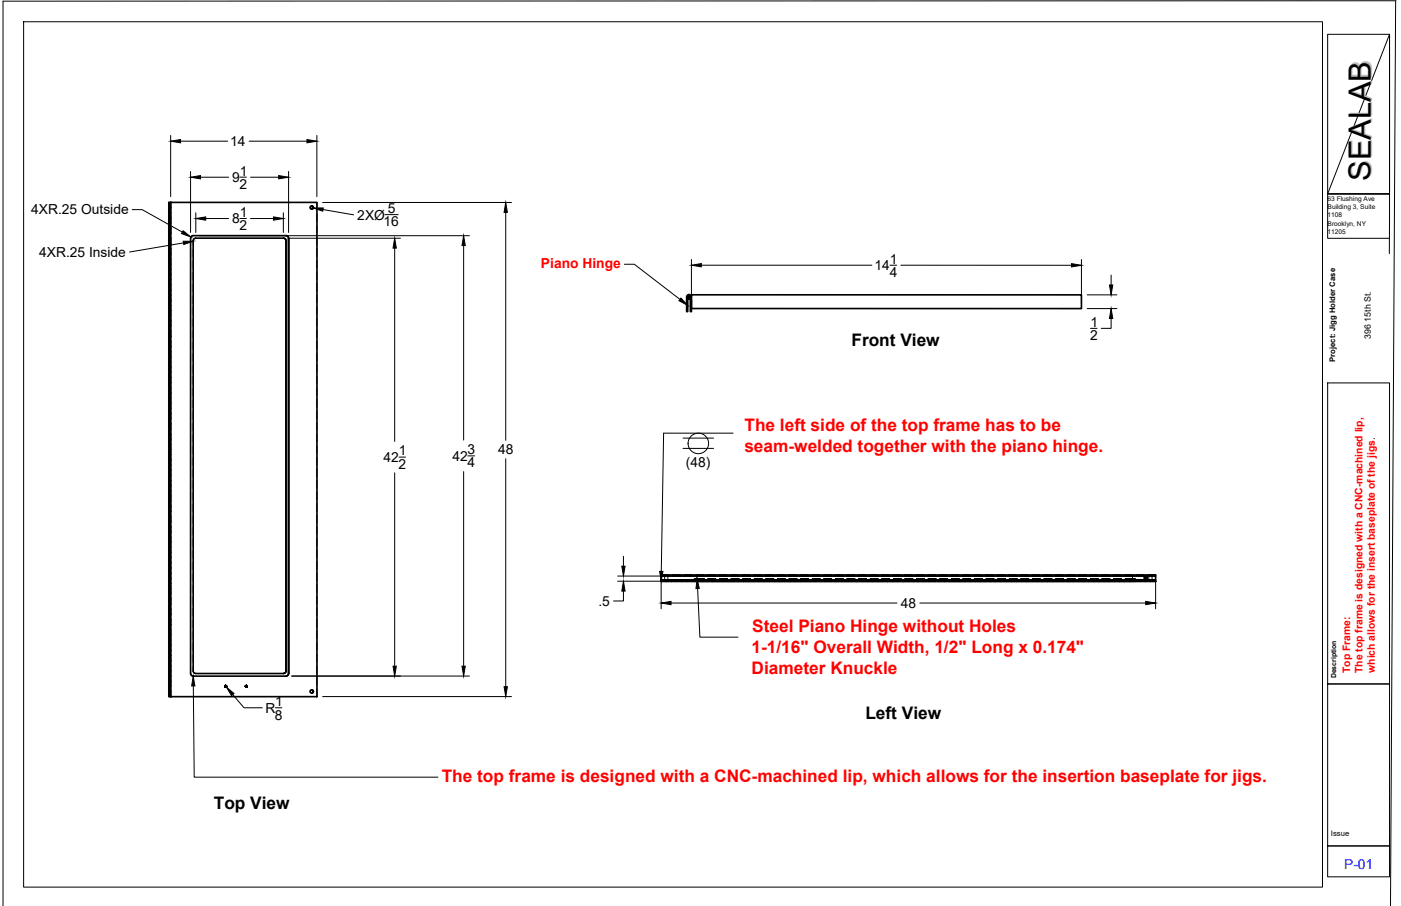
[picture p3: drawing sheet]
<svg xmlns="http://www.w3.org/2000/svg" width="432mm" height="279mm" viewBox="0 0 432 279" stroke-linecap="round" stroke-linejoin="round" font-family="sans-serif">
<!-- layer: Hidden -->
<g fill="none" stroke="#000" stroke-width=".31">
<path d="M52.2 64v3.2M52.2 62.4h.3M52.2 62.4v152.4M52.2 62.4h.1M52.2 64v1.6M52.2 67.2v1.6M52.2 70.4v1.5M52.2 73.5v1.6M52.2 76.7v1.6M52.2 79.9v1.6M52.4 65.6v1.6M52.4 68.8v1.6"/>
<path d="M52.4 71.9v1.6M52.4 75.1v1.6M52.4 78.3v1.6M52.5 62.4v1.6M52.5 62.4v152.4M52.5 62.4l-.1 1.6M52.6 62.4h.1M52.6 62.4v3.2M52.6 66v2.8M52.6 69.6v2.3M52.6 73.1v2.4M52.6 76.7v2.4"/>
<path d="M52.6 79.9v2.8M58.7 76.9v2.4M59.5 72.7l-.7 .5-.1 2.5M59.5 76.9v2.3M60.3 73.4l-.7 .6-.1 1.7M96.1 63.5a.5 .5 0 0 0-.5 .5 .5 .5 0 0 0 .5 .5M96.1 64.5h.1M96.1 63.5h.1M97.7 62.4v2.4M97.7 66v2.4M97.7 69.6v2.3M97.7 73.1v2.4"/>
<path d="M97.7 76.7v2.4M52.2 83.1v1.5M52.2 86.2v1.6M52.2 89.4v1.6M52.2 92.6v1.6M52.2 95.8v1.5M52.2 98.9v1.6M52.4 81.5v1.6M52.4 84.6v1.6M52.4 87.8v1.6M52.4 91v1.6M52.4 94.2v1.6"/>
<path d="M52.4 97.3v1.6M52.6 83.1v11.1M52.6 94.6v2.7M52.6 98.1v2.4M58.7 80.5v2.3M58.7 84v2.4M58.7 87.6v2.4M58.7 91.2v2.4M58.7 94.7v2.4M58.7 98.3v2.4M59.5 80.5v2.3M59.5 84v2.4"/>
<path d="M59.5 87.6v2.4M59.5 91.2v2.4M59.5 94.7v2.4M59.5 98.3v2.4M97.7 80.3v2.4M97.7 83.9v2.3M97.7 87.4v2.4M97.7 91v2.4M97.7 94.6v2.4M97.7 98.1v2.4M52.2 102.1v1.6M52.2 105.3v1.6"/>
<path d="M52.2 108.5v1.5M52.2 111.6v1.6M52.2 114.8v1.6M52.2 118v1.6M52.4 100.5v1.6M52.4 103.7v1.6M52.4 106.9v1.6M52.4 110v1.6M52.4 113.2v1.6M52.4 116.4v1.6M52.4 119.6v1.6M52.6 101.7v2.4"/>
<path d="M52.6 105.3v2.4M52.6 108.5v2.8M52.6 111.6v11.1M58.7 101.9v2.4M58.7 105.5v2.3M58.7 109v2.4M58.7 112.6v2.4M58.7 116.2v2.4M58.7 119.7v2.4M59.5 101.9v2.4M59.5 105.5v2.3M59.5 109v2.4"/>
<path d="M59.5 112.6v2.4M59.5 116.2v2.4M59.5 119.7v2.4M97.7 101.7v2.4M97.7 105.3v2.4M97.7 108.9v2.4M97.7 112.4v2.4M97.7 116v2.4M97.7 119.6v2.4M52.2 121.2v1.5M52.2 124.3v1.6M52.2 127.5v1.6"/>
<path d="M52.2 130.7v1.6M52.2 133.9v1.5M52.2 137v1.6M52.4 122.7v1.6M52.4 125.9v1.6M52.4 129.1v1.6M52.4 132.3v1.6M52.4 135.4v1.6M52.4 138.6v1.6M52.6 123.1v2.8M52.6 126.7v2.4M52.6 130.3v2.4"/>
<path d="M52.6 133.9v2.3M52.6 137v2.8M58.7 123.3v2.4M58.7 126.9v2.4M58.7 130.5v2.3M58.7 134v2.4M58.7 137.6v2.4M59.5 123.3v2.4M59.5 126.9v2.4M59.5 130.5v2.3M59.5 134v2.4M59.5 137.6v2.4"/>
<path d="M97.7 123.1v2.4M97.7 126.7v2.4M97.7 130.3v2.4M97.7 133.9v2.3M97.7 137.4v2.4M52.2 140.2v1.6M52.2 143.4v1.6M52.2 146.6v1.6M52.2 149.8v1.5M52.2 152.9v1.6M52.2 156.1v1.6M52.2 159.3v1.6"/>
<path d="M52.4 141.8v1.6M52.4 145v1.6M52.4 148.2v1.6M52.4 151.3v1.6M52.4 154.5v1.6M52.4 157.7v1.6M52.6 140.2v11.1M52.6 151.7v2.8M52.6 155.3v2.4M52.6 158.9v2.3M58.7 141.2v2.4M58.7 144.8v2.3"/>
<path d="M58.7 148.3v2.4M58.7 151.9v2.4M58.7 155.5v2.4M58.7 159v2.4M59.5 141.2v2.4M59.5 144.8v2.3M59.5 148.3v2.4M59.5 151.9v2.4M59.5 155.5v2.3M59.5 159v2.4M97.7 141v2.4M97.7 144.6v2.4"/>
<path d="M97.7 148.2v2.3M97.7 151.7v2.4M97.7 155.3v2.4M97.7 158.9v2.3M52.2 162.5v1.5M52.2 165.6v1.6M52.2 168.8v1.6M52.2 172v1.6M52.2 175.2v1.5M52.2 178.3v1.6M52.4 160.9v1.6M52.4 164v1.6"/>
<path d="M52.4 167.2v1.6M52.4 170.4v1.6M52.4 173.6v1.6M52.4 176.7v1.6M52.4 179.9v1.6M52.6 162.5v2.3M52.6 165.6v2.8M52.6 168.8v11.1M58.7 162.6v2.4M58.7 166.2v2.4M58.7 169.8v2.3M58.7 173.3v2.4"/>
<path d="M58.7 176.9v2.4M59.5 162.6v2.4M59.5 166.2v2.4M59.5 169.8v2.3M59.5 173.3v2.4M59.5 176.9v2.4M97.7 162.5v2.3M97.7 166v2.4M97.7 169.6v2.4M97.7 173.2v2.3M97.7 176.7v2.4M203.8 178.7h152.4h-1.6v.6"/>
<path d="M203.8 178.9v.3h152.4M203.8 177.7h2.3M203.8 178.9h152.4M203.8 177.3h2.3M204.9 177.7h.9zM204.9 177.7v1.5M205.3 179.3v-.6h1.6v.6M205.8 177.7v1.5M207.3 177.7h2.4M207.3 177.3h2.4M208.5 179.3v-.6h1.6v.6M210.9 177.7h2.4"/>
<path d="M210.9 177.3h2.4M211.7 179.3v-.6h1.6v.6M214 178.5h3zM214 178.5v.7M214.5 177.3h2.4M214.8 178.5h.8zM214.8 177.7h.8h-.8v.8M214.9 179.3v-.6h1.6v.6M217 177.7h-2.5M218 179.3v-.6h1.6v.6M218 177.3h2.4M218.2 178.5h2.4"/>
<path d="M220.6 177.7h-2.6M221.2 179.3v-.6h1.6v.6M221.6 177.3h2.4M221.8 178.5h2.4M224.2 177.7h-2.6M224.4 179.3v-.6h1.6v.6M225.2 177.3h2.4M225.3 178.5h2.4M227.6 179.3v-.6h1.6v.6M227.7 177.7h-2.5M228.7 177.3h2.4M228.9 178.5h2.4"/>
<path d="M230.7 179.3v-.6h1.6v.6M231.3 177.7h-2.6M232.3 177.3h2.4M232.5 178.5h2.4M233.9 179.3v-.6h1.6v.6M234.9 177.7h-2.6M235.9 177.3h2.4M236.1 178.5h2.4M237.1 179.3v-.6h1.6v.6M238.4 177.7h-2.5M239.5 177.3h2.4M239.6 178.5h2.4"/>
<path d="M240.3 179.3v-.6h1.6v.6M242 177.7h-2.5M243.1 177.3h2.3M243.2 178.5h2.4M243.4 179.3v-.6h1.6v.6M245.6 177.7h-2.5M246.6 179.3v-.6h1.6v.6M246.6 177.3h2.4M246.8 178.5h2.4M249.2 177.7h-2.6M249.8 179.3v-.6h1.6v.6M250.2 177.3h2.4"/>
<path d="M250.4 178.5h2.4M252.7 177.7h-2.5M253 179.3v-.6h1.6v.6M253.8 177.3h2.3M253.9 178.5h2.4M256.1 179.3v-.6h1.6v.6M256.3 177.7h-2.5M257.3 177.3h2.4M257.5 178.5h2.4M259.3 179.3v-.6h1.6v.6M259.9 177.7h-2.6M260.9 177.3h2.4"/>
<path d="M261.1 178.5h2.4M262.5 179.3v-.6h1.6v.6M263.5 177.7h-2.6M264.5 177.3h2.4M264.6 178.5h2.4M265.7 179.3v-.6h1.6v.6M267 177.7h-2.5M268.1 177.3h2.3M268.2 178.5h2.4M268.8 179.3v-.6h1.6v.6M270.6 177.7h-2.5M271.6 177.3h2.4"/>
<path d="M271.8 178.5h2.4M272 179.3v-.6h1.6v.6M274.2 177.7h-2.6M275.2 179.3v-.6h1.6v.6M275.2 177.3h2.4M275.4 178.5h2.3M277.7 177.7h-2.5M278.4 179.3v-.6h1.6v.6M278.8 177.3h2.4M278.9 178.5h2.4M281.3 177.7h-2.5M281.6 179.3v-.6h1.5v.6"/>
<path d="M282.3 177.3h2.4M282.5 178.5h2.4M284.7 179.3v-.6h1.6v.6M284.9 177.7h-2.6M285.9 177.3h2.4M286.1 178.5h2.4M287.9 179.3v-.6h1.6v.6M288.5 177.7h-2.6M289.5 177.3h2.4M289.6 178.5h2.4M291.1 179.3v-.6h1.6v.6M292 177.7h-2.5"/>
<path d="M293.1 177.3h2.3M293.2 178.5h2.4M294.3 179.3v-.6h1.5v.6M295.6 177.7h-2.5M296.6 177.3h2.4M296.8 178.5h2.4M297.4 179.3v-.6h1.6v.6M299.2 177.7h-2.6M300.2 177.3h2.4M300.4 178.5h2.3M300.6 179.3v-.6h1.6v.6M302.7 177.7h-2.5"/>
<path d="M303.8 179.3v-.6h1.6v.6M303.8 177.3h2.4M303.9 178.5h2.4M306.3 177.7h-2.5M307 179.3v-.6h1.5v.6M307.3 177.3h2.4M307.5 178.5h2.4M309.9 177.7h-2.6M310.1 179.3v-.6h1.6v.6M310.9 177.3h2.4M311.1 178.5h2.4M313.3 179.3v-.6h1.6v.6"/>
<path d="M313.5 177.7h-2.6M314.5 177.3h2.4M314.7 178.5h2.4M316.5 179.3v-.6h1.6v.6M317 177.7h-2.5M318.1 177.3h2.3M318.2 178.5h2.4M319.7 179.3v-.6h1.5v.6M320.6 177.7h-2.5M321.6 177.3h2.4M321.8 178.5h2.4M322.8 179.3v-.6h1.6v.6"/>
<path d="M324.2 177.7h-2.6M325.2 177.3h2.4M325.4 178.5h2.4M326 179.3v-.6h1.6v.6M327.8 177.7h-2.6M328.8 177.3h2.4M329 178.5h2.3M329.2 179.3v-.6h1.6v.6M331.3 177.7h-2.5M332.4 179.3v-.6h1.5v.6M332.4 177.3h2.3M332.5 178.5h2.4"/>
<path d="M334.9 177.7h-2.5M335.5 179.3v-.6h1.6v.6M335.9 177.3h2.4M336.1 178.5h2.4M338.5 177.7h-2.6M338.7 179.3v-.6h1.6v.6M339.5 177.3h2.4M339.7 178.5h2.4M341.9 179.3v-.6h1.6v.6M342.1 177.7h-2.6M343.1 177.3h2.4M343.2 178.5h2.4"/>
<path d="M345.1 179.3v-.6h1.5v.6M345.6 177.7h-2.5M346.6 177.7h2.4v.8M346.6 177.3h2.4M348.2 178.5h.8h-2.2h2.2M349 178.5h.8zM349.8 178.5v.8v-.6h-1.6v.6M350.2 177.7h2.4M350.2 177.3h2.4M351.4 179.3v-.6h1.6v.6M352.7 177.7l.6 .1zM352.7 177.7h.1"/>
<path d="M352.7 178h.1M352.7 178.3h.1M352.7 177.8h.1M352.7 177.9h.1M352.7 178.1h.1M352.7 178.2h.1M352.7 178.4h.1M352.7 178.5h.1M352.7 178.6h.1M352.7 178.7h.1M352.7 178.3v.1M352.7 178.7v.1"/>
<path d="M352.7 178.6v.1M352.7 178.5v.1M352.7 178.4v.1M352.7 178.2v.1M352.7 178.1v.1M352.7 178v.1M352.7 177.9v.1M352.7 177.8v.1M352.7 177.7v.3M352.7 178.8h.6zM352.7 178.4l.6 .1-.6 .1 .6-.1zM352.7 178.1l.6-.1-.6 .1 .6 .1z"/>
<path d="M352.7 178l.6 .2-.6-.1 .6-.2zM352.7 178.3l.6 .2h-.6h.6zM352.7 178.7l.6-.1-.6 .1 .6 .1zM352.7 178.8v.1M352.7 178.8h.1M352.7 178.1v.2M352.7 178.4v.3M352.8 177.7h.1M352.8 177.7l.5 .1-.6 .1M352.8 177.7h.4zM352.8 178.9h.4zM352.8 178.9h.3"/>
<path d="M352.9 177.9h-.2l.6 .1h-.6l.6 .1h-.4M352.9 178.2h-.2l.6 .1h-.6l.6 .1h-.3M353 178.5h-.3l.6 .1h-.6l.6 .1h-.3M353.1 178.8h-.4l.4 .1M353.1 178.9h.1M353.1 177.7h-.4l.6 .1h-.5M353.1 177.9h-.4l.6 .1-.6 .1h.5M353.1 177.7h.1M353.2 178.2l-.5 .2h.6M353.3 177.8h.1M353.3 178.2h.1M353.3 178.5h.1"/>
<path d="M353.3 178.8h.1M353.3 177.9v.2M353.3 178.2v.6M353.3 178.2v.1M353.3 177.8v.1M353.3 177.9v.1M353.3 178.5l-.6 .1 .6 .1M353.3 178.8l-.5 .1M353.3 177.9h.1M353.3 177.7h.1M353.3 178h.1M353.3 178.1h.1"/>
<path d="M353.3 178.3h.1M353.3 178.4h.1M353.3 178.6h.1M353.3 178.7h.1M353.3 177.7v.1M353.8 177.7h2.4M353.8 177.3h2.4M354.1 177.7v1.5M354.1 177.7h1zM355.1 177.7v1.5M356.2 178.9v.3M356.2 178.9h.1"/>
<path d="M356.2 179.1v.1M52.2 181.5v1.6M52.2 184.7v1.6M52.2 187.9v1.5M52.2 191v1.6M52.2 194.2v1.6M52.2 197.4v1.6M52.4 183.1v1.6M52.4 186.3v1.6M52.4 189.4v1.6M52.4 192.6v1.6M52.4 195.8v1.6"/>
<path d="M52.4 199v1.6M52.6 180.3v2.8M52.6 183.9v2.4M52.6 187.5v2.3M52.6 191v2.4M52.6 194.2v2.8M52.6 197.4v11.1M58.7 180.5v2.4M58.7 184v2.4M58.7 187.6v2.4M58.7 191.2v2.4M58.7 194.8v2.3"/>
<path d="M58.7 198.3v2.4M59.5 180.5v2.4M59.5 184v2.4M59.5 187.6v2.4M59.5 191.2v2.4M59.5 194.8v2.3M59.5 198.3v2.4M97.7 180.3v2.4M97.7 183.9v2.4M97.7 187.5v2.3M97.7 191v2.4M97.7 194.6v2.4"/>
<path d="M97.7 198.2v2.4M52.2 214.8h.3M52.2 214.8h.1M52.2 200.6v1.5M52.2 203.7v1.6M52.2 206.9v1.6M52.2 210.1v1.6M52.2 213.3v1.5M52.4 202.1v1.6M52.4 205.3v1.6M52.4 208.5v1.6M52.4 211.7v1.6"/>
<path d="M52.5 214.8h-.1M52.6 208.9v2.8M52.6 212.4v2.4M58.7 205.5l.1 2.5 .7 .5M58.7 201.9v2.4M59.5 208.5h.1M59.5 205.5v1.4a.8 .8 0 0 0 .8 .8M59.5 201.9v2.4M69.3 211.8l.1-.4 .4 .2-.2 .4-.3-.2M69.3 211.5v.3M69.3 211.8l.1-.4 .4 .1-.1 .4h-.4M69.3 211.8l.4 .1"/>
<path d="M69.3 211.6l.3-.2 .2 .4h-.4l.1-.4 .3 .3M69.3 211.6l.2 .3h.2l-.1-.5-.3 .4 .3 .1 .2-.2M69.4 211.4l.5 .3-.4 .3-.2-.5 .3-.1 .2 .2M69.6 211.4h.1M69.6 212h.1M69.6 211.9h.1M69.6 211.4l.2 .2-.1 .3h-.2l-.2-.2 .2-.3 .3 .1-.2 .4M69.6 211.4l-.3 .4h.5l-.2-.4-.3 .4h.5l-.2-.4-.3 .3 .4 .2M69.6 211.4l.2 .5-.5-.1 .2-.4 .3 .1v.3M69.7 211.4l-.4 .2 .4 .4 .1-.5-.3-.1-.2 .1M69.7 211.5h-.4h.5l-.1 .5-.4-.4 .4-.2 .2 .3-.2 .2-.4-.2 .3-.3 .2 .4h-.5l.2-.4 .3 .1v.3h-.5l.2-.4 .3 .1v.3l-.5 .1 .2-.5 .3 .1v.3l-.5 .1 .2-.5 .3 .1v.3h-.5l.2-.4 .3 .1v.3h-.5l.2-.4 .3 .1v.3h-.5l.2-.4 .3 .1v.3l-.5 .1 .2-.5 .3 .1v.3h-.5l.2-.4 .3 .1v.3l-.4 .1-.1-.4v.3M69.7 211.5h-.4"/>
<path d="M69.7 211.5v.4l-.4-.1 .2-.4 .3 .3M69.7 211.5l-.4 .1 .3 .3 .2-.4-.5 .1 .3 .3 .1-.4-.4 .1 .3 .3M69.7 211.5v.4M69.8 211.5l-.1 .5-.4-.4 .2-.2 .3 .1-.1 .4M69.8 211.7l-.4 .2-.1-.3 .2-.2 .3 .2-.1 .3-.4-.2M69.8 211.6l-.2-.2-.3 .1 .1 .3 .2 .1 .1-.4-.4 .2M69.8 211.7l-.3 .2-.2-.3 .5-.1-.1 .4M69.9 211.7l-.5 .2v-.5l.4 .2-.3 .4M75.6 211.8l.3-.4 .3 .2-.2 .4-.4-.2M75.6 211.5v.3M75.6 211.8l.1-.4 .5 .1-.1 .4h-.4M75.6 211.8l.5 .1"/>
<path d="M75.7 211.6l.1 .3h.3l-.2-.5-.2 .4 .3 .1 .2-.2M75.8 211.4l.4 .3-.4 .3-.1-.5 .3-.1 .2 .2M75.9 211.4l-.2 .2 .1 .3h.3l.1-.3-.5-.1v.3l.2 .1M75.9 211.4l.3 .4-.4 .1-.1-.3 .4-.1M75.9 211.4h.1M75.9 212h.1M75.9 211.9h.1M75.9 211.4l.3 .2-.1 .3-.4-.1 .3-.4 .2 .3-.3 .2M75.9 211.4l-.2 .4 .4 .1v-.4l-.5 .1 .3 .3M76 211.4l.1 .5-.5-.1 .2-.4 .4 .1v.3M76.1 211.4l-.5 .2 .4 .4 .2-.5h-.6M76.1 211.9l-.4-.1 .2-.4 .3 .2-.3 .3"/>
<path d="M76.1 211.5h-.5h.6l-.2 .5-.4-.3 .4-.3 .1 .5-.3 .1-.2-.3 .4-.3 .1 .5-.3 .1-.2-.3 .4-.3 .1 .5-.3 .1-.2-.3 .4-.3 .1 .5-.3 .1-.2-.3 .4-.3 .1 .5-.5-.1 .1-.3 .3-.1 .1 .5-.5-.1 .1-.3 .3-.1 .1 .5-.5-.1 .1-.3 .3-.1 .1 .5-.3 .1-.2-.3 .4-.3 .1 .5-.5-.1 .1-.3 .3-.1 .1 .5-.5-.1 .1-.3 .3-.1 .1 .5h-.4l-.1-.4v.3M76.1 211.5h-.5M76.1 211.5v.4l-.4-.1 .2-.4 .3 .3M76.1 211.5v.4M76.2 211.5l-.2 .5-.4-.4 .5-.2v.5M76.2 211.7l-.4 .2-.1-.3 .2-.2 .3 .2-.1 .3-.4-.2M76.2 211.6l-.2-.2-.3 .1v.3l.3 .1 .1-.4h-.3l-.1 .2M76.2 211.7l-.3 .2-.2-.3 .3-.2 .1 .5M76.2 211.7l-.5 .2v-.5l.5 .1-.3 .5M96.1 212.7a.5 .5 0 0 0-.5 .5 .5 .5 0 0 0 .5 .5M96.1 212.7h.1M96.1 213.7h.1"/>
<path d="M97.7 201.7v2.4M97.7 205.3v2.4M97.7 208.9v2.4M97.7 212.4v2.4"/>
</g>
<!-- layer: Visible -->
<g fill="none" stroke="#000" stroke-width=".51">
<path d="M52 62.4h.6v152.4h-.6v-1.5h.6h-.6v-1.6h.6h-.6v-1.6h.6h-.6v-1.6h.6h-.6v-1.6h.6h-.6v-1.6h.6h-.6v-1.6h.6h-.6v-1.6h.6h-.6v-1.5h.6h-.6v-1.6h.6h-.6v-1.6h.6h-.6v-1.6h.6h-.6v-1.6h.6h-.6v-1.6h.6h-.6v-1.6h.6h-.6v-1.6h.6h-.6v-1.5h.6h-.6v-1.6h.6h-.6v-1.6h.6h-.6v-1.6h.6h-.6v-1.6h.6h-.6v-1.6h.6h-.6v-1.6h.6h-.6v-1.6h.6h-.6v-1.5h.6h-.6v-1.6h.6h-.6v-1.6h.6h-.6v-1.6h.6h-.6v-1.6h.6h-.6v-1.6h.6h-.6v-1.6h.6h-.6v-1.6h.6h-.6v-1.5h.6h-.6v-1.6h.6h-.6v-1.6h.6h-.6v-1.6h.6h-.6v-1.6h.6h-.6v-1.6h.6h-.6v-1.6h.6h-.6v-1.6h.6h-.6v-1.5h.6h-.6v-1.6h.6h-.6v-1.6h.6h-.6v-1.6h.6h-.6v-1.6h.6h-.6v-1.6h.6h-.6v-1.6h.6h-.6v-1.6h.6h-.6v-1.6h.6h-.6v-1.6h.6h-.6v-1.5h.6h-.6v-1.6h.6h-.6v-1.6h.6h-.6v-1.6h.6h-.6v-1.6h.6h-.6v-1.6h.6h-.6v-1.6h.6h-.6v-1.6h.6h-.6v-1.5h.6h-.6v-1.6h.6h-.6v-1.6h.6h-.6v-1.6h.6h-.6v-1.6h.6h-.6v-1.6h.6h-.6v-1.6h.6h-.6v-1.6h.6h-.6v-1.5h.6h-.6v-1.6h.6h-.6v-1.6h.6h-.6v-1.6h.6h-.6v-1.6h.6h-.6v-1.6h.6h-.6v-1.6h.6h-.6v-1.6h.6h-.6v-1.5h.6h-.6v-1.6h.6h-.6v-1.6h.6h-.6v-1.6h.6h-.6v-1.6h.6h-.6v-1.6h.6h-.6v-1.6h.6h-.6v-1.6h.6h-.6v-1.5h.6h-.6v-1.6h.6h-.6v-1.6h.6h-.6v-1.6h.6h-.6v-1.6h.6h-.6v-1.6h.6h-.6v-1.6h.6h-.6v-1.6h.6h-.6v-1.5h.6h-.6v-1.6h.6h-.6v-1.6h.6h-.6v-1.6h.6h-.6v-1.6h.6h-.6zM52.6 62.4h45.1v152.4h-45.1zM58.7 73.5v134.2M58.8 73.5a.79 .79 0 0 1 .8-.8h28.5a.79 .79 0 0 1 .8 .8M96.1 63.5a.5 .5 0 0 1 .5 .5 .5 .5 0 0 1-.5 .5M212 91.6v4.5h-.4v-4.5a.73 .73 0 0 1 .9-.8 .73 .73 0 0 1 .6 1 .73 .73 0 0 1-1 .4M212 92.2h.1M212 91.6a.39 .39 0 0 1 .4-.4 .39 .39 0 0 1 .4 .5 .39 .39 0 0 1-.6 .2M212 91.6l.2 .3M212.2 91.9l-.2 .3M212.8 92.2v3.9h.3v-3.8h-.3M213.1 90.9h120.2v4.3l-120.2-.1z"/>
<path d="M203.8 179.2l152.4 .1zM203.8 177.7h152.4v1.5M204.9 179.2h.9zM205.3 179.3h.1M206.9 179.3h.1M208.5 179.3h.1M210.1 179.3h.1M211.7 179.3h.1M213.3 179.3h.1M214 179.2v.1M214 179.2l135.8 .1M214.9 179.3h.1"/>
<path d="M216.5 179.3h.1M218 179.3h.1M219.6 179.3h.1M221.2 179.3h.1M222.8 179.3h.1M224.4 179.3h.1M226 179.3h.1M227.6 179.3h.1M229.2 179.3h.1M230.7 179.3h.1M232.3 179.3h.1M233.9 179.3h.1"/>
<path d="M235.5 179.3h.1M237.1 179.3h.1M238.7 179.3h.1M240.3 179.3h.1M241.9 179.3h.1M243.4 179.3h.1M245 179.3h.1M246.6 179.3h.1M248.2 179.3h.1M249.8 179.3h.1M251.4 179.3h.1M253 179.3h.1"/>
<path d="M254.6 179.3h.1M256.1 179.3h.1M257.7 179.3h.1M259.3 179.3h.1M260.9 179.3h.1M262.5 179.3h.1M264.1 179.3h.1M265.7 179.3h.1M267.3 179.3h.1M268.8 179.3h.1M270.4 179.3h.1M272 179.3h.1"/>
<path d="M273.6 179.3h.1M275.2 179.3h.1M276.8 179.3h.1M278.4 179.3h.1M280 179.3h.1M281.6 179.3h.1M283.1 179.3h.1M284.7 179.3h.1M286.3 179.3h.1M287.9 179.3h.1M289.5 179.3h.1M291.1 179.3h.1"/>
<path d="M292.7 179.3h.1M294.3 179.3h.1M295.8 179.3h.1M297.4 179.3h.1M299 179.3h.1M300.6 179.3h.1M302.2 179.3h.1M303.8 179.3h.1M305.4 179.3h.1M307 179.3h.1M308.5 179.3h.1M310.1 179.3h.1"/>
<path d="M311.7 179.3h.1M313.3 179.3h.1M314.9 179.3h.1M316.5 179.3h.1M318.1 179.3h.1M319.7 179.3h.1M321.2 179.3h.1M322.8 179.3h.1M324.4 179.3h.1M326 179.3h.1M327.6 179.3h.1M329.2 179.3h.1"/>
<path d="M330.8 179.3h.1M332.4 179.3h.1M333.9 179.3h.1M335.5 179.3h.1M337.1 179.3h.1M338.7 179.3h.1M340.3 179.3h.1M341.9 179.3h.1M343.5 179.3h.1M345.1 179.3h.1M346.6 179.3h.1M348.2 179.3h.1"/>
<path d="M351.4 179.3h.1M353 179.3h.1M354.1 179.2h1zM354.6 179.3h.1M356.2 177.7v-.4h-152.4v2h152.4M58.8 207.7l.2 .6 .5 .2h28.6a.79 .79 0 0 0 .8-.8M60.3 207.7h27.1M60.3 207.7l-.5-.2-.3-.6v-132.7l.3-.5 .5-.3h27.1a.76 .76 0 0 1 .7 .9l.1 132.6a.79 .79 0 0 1-.8 .8M88.9 207.7v-134.2v134.2M96.1 212.7a.5 .5 0 0 1 .5 .5 .5 .5 0 0 1-.5 .5"/>
<circle cx="96.1" cy="64" r=".5"/>
<circle cx="212.4" cy="91.6" r=".33"/>
<circle cx="96.1" cy="213.2" r=".5"/>
</g>
<g fill="#000">
<circle cx="52.6" cy="62.4" r=".25"/>
<circle cx="52.6" cy="214.8" r=".25"/>
</g>
<!-- layer: None -->
<path d="M7.3 6.7h400.3v266.9h-400.3zM409.2 10.6h19.1v49.2h-19.1zM428.3 10.6v49.2h-19.1zM430.1 .4l-1.5 279M430.3 .2l-429.4 .2v279M428.3 67.6v-7.8h-19.1v13.7h19M409.2 118.1h19.1v92.8h-19.1zM409.2 210.9h19.1v50h-19.1zM409.2 260.9h19.1v9.5h-19.1z" fill="none" stroke="#000" stroke-width=".31"/>
<!-- layer: Titleblock -->
<path d="M428.3 67.6l-.1 10.6" fill="none" stroke="#000" stroke-width=".31"/>
<!-- layer: FD_Dimensions -->
<g fill="none" stroke="#000" stroke-width=".31">
<path d="M52.6 41.8v18.9M55.6 43.5h14.6M58.7 52.9v18.8M61.8 54.7h8.7M73.9 54.6h2M76.8 43.5h17.8M77.2 54.7h8.7M88.9 52.9v18.8M97.7 41.8v18.9M40.7 64.6h3.1l12.4 7M56.6 74.9l-16.7 2.8M60.3 65.6v6.1"/>
<path d="M61.3 72.7h83.4M63.4 67.4h7.1M73.9 67.4h2M77.2 67.4h7.1M87.3 65.6v6.1M89.1 73.5h34.3M99.4 62.4h58.2M99.5 64.6l9.5 1.7M118.6 66.2h4.1M121.6 76.5v59.6M142.9 75.7v60M155.9 65.5v70.3"/>
<path d="M213.1 80v13.4M216.2 81.8h52.5M274.3 81.8h2.1M277.6 81.8h52.7M333.3 80v13.4M335.1 90.9h9.1M335.1 95.2h9.1M342.5 98.2v3.1h-3.1M342.5 84.8v3.1M336.1 101.3h2M121.6 145.8v59.6M123 141h2"/>
<path d="M142.9 145.4v60M144.2 140.6h2.1M155.9 141.5v70.3M190.4 177.7h164M190.4 179.2h164M192.2 171.6v3M203.8 179.4v8.3M356.2 179.4v8.3M192.2 182.3v3h-3.1M206.8 186h69.7M283.5 186h69.6M71.7 214.2l3.5 4.1h5.7"/>
<path d="M84.9 218.3h2M89.9 208.5h54.8M99.4 214.8h58.2"/>
</g>
<g fill="#000" stroke="#000" stroke-width=".31">
<path d="M52.6 43.5l3-.5v1zM58.7 54.7l3.1-.6v1.1zM85.9 54.1l3 .6-3 .5zM94.6 43l3.1 .5-3.1 .5zM56.4 71.2l2.4 1.9-2.9-1.1zM56.5 74.4h3.1l-3 1zM60.3 67.4l3.1-.5v1zM84.3 66.9l3 .5-3 .5zM96.5 64.1h3.1l-.1 1zM121.6 73.5l.6 3h-1.1zM142.9 72.7l.5 3h-1zM155.9 62.4l.5 3.1h-1z"/>
<path d="M213.1 81.8l3.1-.5v1zM330.3 81.3l3 .5-3 .5zM341.9 87.9h1.1l-.5 3zM342.5 95.2l.5 3h-1.1zM191.6 174.6h1.1l-.5 3.1zM192.2 179.2l.5 3.1h-1.1zM203.8 186l3-.5v1zM353.1 185.5l3.1 .5-3.1 .5zM69.8 211.9l2.3 2-.7 .6zM121.1 205.4h1.1l-.6 3.1zM142.4 205.4h1l-.5 3.1zM155.4 211.8h1l-.5 3z"/>
</g>
<!-- layer: Leaders -->
<path d="M209.9 91.9l2.1 2.3-2.7-1.5zM214.9 178.5l.6 3h-1zM59.5 208.5l.6 3h-1z" fill="#000" stroke="#000" stroke-width=".31"/>
<path d="M192.4 81.5h3.1l14.1 10.8M215 181.5l.7 15h11.8M59.6 211.5l.3 28.2h75.1" fill="none" stroke="#000" stroke-width=".31"/>
<g fill="none" stroke="#000" stroke-width=".31">
<path d="M210.5 138.3h9.4M210.5 135.1h9.4M225.9 133.6h-21.4l-.7 42.6"/>
<circle cx="215.2" cy="136.7" r="3.2"/>
</g>
<path d="M203.3 176.2h1l-.5 3.1z" fill="#000" stroke="#000" stroke-width=".31"/>
<text font-size="9.5" fill="#bababa" x="422.9" y="55.4" transform="rotate(-90 422.9 55.4)">SEALAB</text>
<g font-size="5.3">
<text x="262.4" y="106.7">Front View</text>
<text x="266.7" y="221.7">Left View</text>
<text x="65.9" y="249.5">Top View</text>
</g>
<g font-size="5.3" fill="#f00">
<text x="229.4" y="133">The left side of the top frame has to be</text>
<text x="229.4" y="139.3">seam-welded together with the piano hinge.</text>
<text x="231.9" y="195">Steel Piano Hinge without Holes</text>
<text x="231.6" y="201.4">1-1/16&quot; Overall Width, 1/2&quot; Long x 0.174&quot;</text>
<text x="231.7" y="207.7">Diameter Knuckle</text>
<text x="136.1" y="241.1">The top frame is designed with a CNC-machined lip, which allows for the insertion baseplate for jigs.</text>
</g>
<g font-size="4.3">
<text x="71" y="45.1">14</text>
<text x="71.6" y="56.2">9</text>
<text x="73.8" y="58.2">2</text>
<text x="73.9" y="54.1">1</text>
<text x="119.5" y="65.7">5</text>
<text x="9.6" y="66.1">4XR.25 Outside</text>
<text x="71.6" y="68.9">8</text>
<text x="73.8" y="71">2</text>
<text x="73.9" y="66.9">1</text>
<text x="110.1" y="67.7">2XØ</text>
<text x="118.2" y="69.8">16</text>
<text x="12.1" y="79.2">4XR.25 Inside</text>
<text x="269.5" y="83.3">14</text>
<text x="274.3" y="81.3">1</text>
<text x="274.2" y="85.3">4</text>
<text x="336.1" y="100.8">1</text>
<text x="336" y="104.8">2</text>
<text x="118.2" y="142.5">42</text>
<text x="123" y="140.5">1</text>
<text x="139.4" y="142.1">42</text>
<text x="144.1" y="140.1">3</text>
<text x="153.6" y="140.1">48</text>
<text x="211.4" y="143.9">(48)</text>
<text x="122.9" y="144.5">2</text>
<text x="144.1" y="144.1">4</text>
<text x="184.4" y="186.8">.5</text>
<text x="277.7" y="187.5">48</text>
<text x="81.8" y="219.8">R</text>
<text x="84.7" y="221.9">8</text>
<text x="84.9" y="217.8">1</text>
</g>
<text font-size="4.3" fill="#f00" x="166.7" y="82.6">Piano Hinge</text>
<text font-size="4.3" fill="#00f" x="414.3" y="267.9">P-01</text>
<g font-size="3.2" fill="#f00">
<text x="416.1" y="207.5" transform="rotate(-90 416.1 207.5)">Top Frame:</text>
<text x="419.9" y="207.5" transform="rotate(-90 419.9 207.5)">The top frame is designed with a CNC-machined lip,</text>
<text x="423.8" y="207.5" transform="rotate(-90 423.8 207.5)">which allows for the insert baseplate of the jigs.</text>
</g>
<text font-size="2.7" x="422.5" y="104.5" transform="rotate(-90 422.5 104.5)">396 15th St.</text>
<g font-size="2.4">
<text x="411.5" y="111.6" transform="rotate(-90 411.5 111.6)">Project: Jigg Holder Case</text>
<text x="410.2" y="257.8">Issue</text>
</g>
<text font-size="2.1" x="411.8" y="209.2" transform="rotate(-90 411.8 209.2)">Description</text>
<g font-size="2">
<text x="409.2" y="61.9">63 Flushing Ave</text>
<text x="409.2" y="64.5">Building 3, Suite</text>
<text x="409.2" y="67">1108</text>
<text x="409.2" y="69.6">Brooklyn, NY</text>
<text x="409.2" y="72.1">11205</text>
</g>
</svg>
